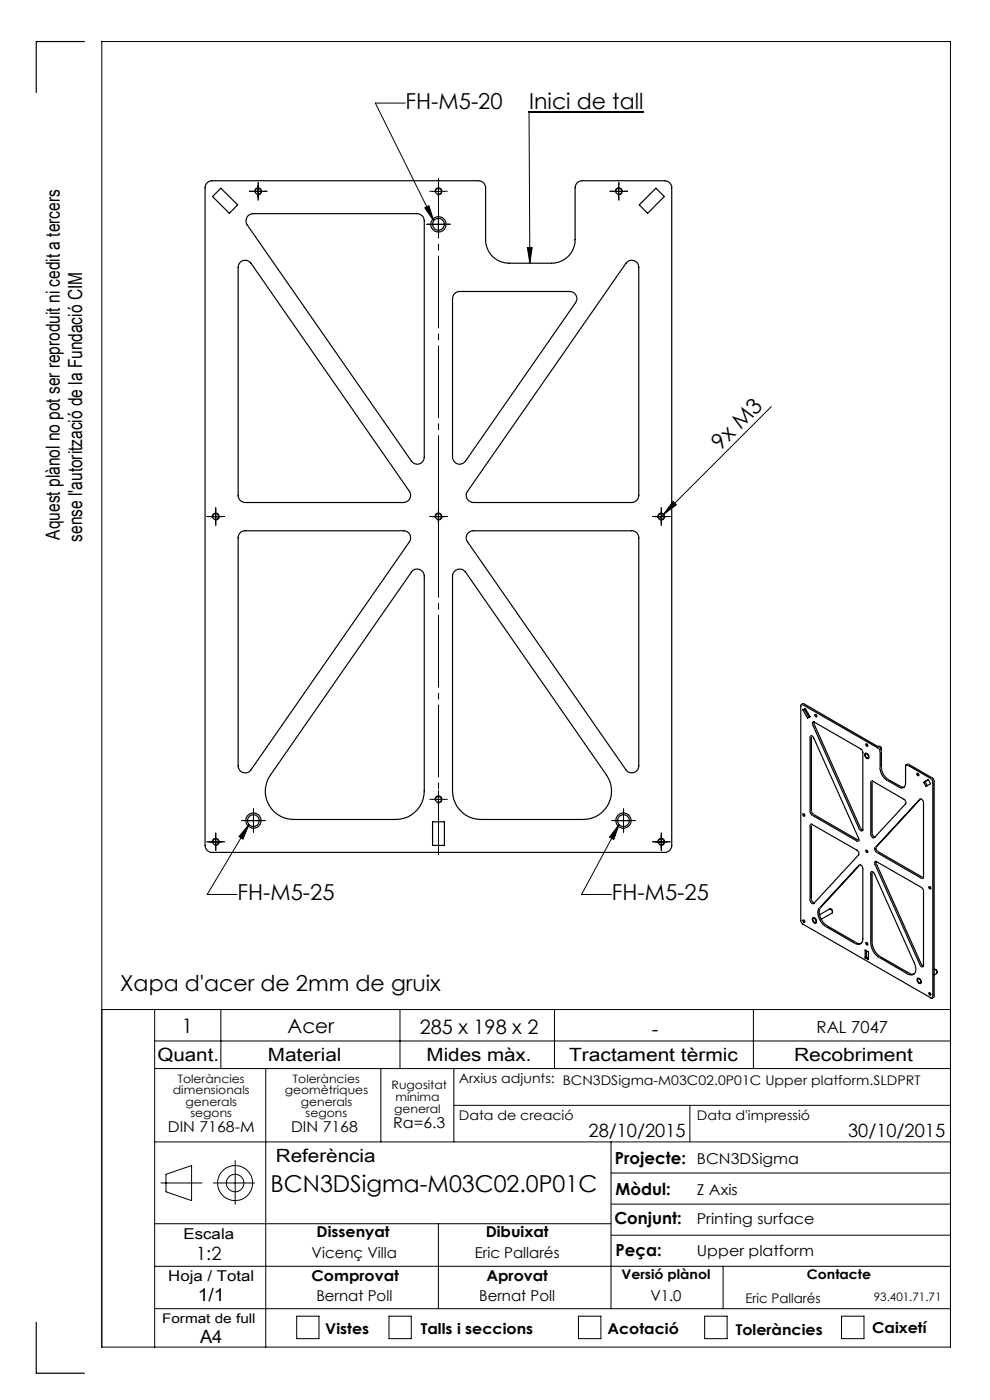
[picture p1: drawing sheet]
<svg xmlns="http://www.w3.org/2000/svg" width="210mm" height="297mm" viewBox="0 0 210 297" stroke-linecap="round" stroke-linejoin="round" font-family="sans-serif">
<g fill="none" stroke="#000" stroke-width=".21">
<path d="M54.8 39.3v2.5M86 21.9h-6.4l12.4 24.9M93 39.3v2.5M131.2 39.3v2.5M136.4 23.7h-24.2l.2 32.1M53.5 40.6h2.5M54 40.8a.75 .75 0 0 1 .7-1 .75 .75 0 0 1 .8 .8 .75 .75 0 0 1-1 .7M90.1 44.1l.9-.5 1 3.2zM91.8 47.6h2.5M91.8 40.6h2.5M92.3 40.8a.74 .74 0 0 1 .6-.9 .74 .74 0 0 1 .8 .8 .74 .74 0 0 1-.9 .6M93 46.4v2.5"/>
<path d="M111.9 52.5h1l-.5 3.3zM130 40.6h2.5M130.5 40.8a.75 .75 0 0 1 .7-1 .75 .75 0 0 1 .8 .8 .75 .75 0 0 1-.9 .7M163.6 86.3l-23.9 23.8M44.5 109.6h2.5M45 109.8a.75 .75 0 0 1 .7-1 .75 .75 0 0 1 .8 .9 .75 .75 0 0 1-1 .6M45.8 108.3v2.5M91.8 109.6h2.5M92.3 109.8a.74 .74 0 0 1 .6-.9 .74 .74 0 0 1 .8 .8 .74 .74 0 0 1-.9 .6M93 108.3v2.5M139 109.6h2.5M139.5 109.8a.75 .75 0 0 1 .7-1 .75 .75 0 0 1 .8 .9 .75 .75 0 0 1-.9 .6"/>
<path d="M140.3 108.3v2.5M142.8 106.4l.7 .7-2.7 2zM172.9 151.6a.26 .26 0 0 1 .3 .1 .26 .26 0 0 1-.2 .4zM183.7 157.8a.26 .26 0 0 1 .3 .2 .26 .26 0 0 1-.1 .3zM44.5 178.6h2.5M45 178.8a.75 .75 0 0 1 .7-1 .75 .75 0 0 1 .8 .9 .75 .75 0 0 1-1 .6M45.8 177.3v2.5M52.5 174.1h2.5M52.8 174.9l-1.3 3.1-.8-.5zM52.8 174.9l-8.8 14.9h6.3M53.8 172.9v2.4M91.8 169.6h2.5"/>
<path d="M92.3 169.8a.75 .75 0 0 1 .6-1 .75 .75 0 0 1 .9 .9 .75 .75 0 0 1-1 .6M93 168.3v2.5M131 174.1h2.5M131.3 174.9l-1.1 3.2-.9-.5zM131.3 174.9l-7.9 14.9h6.3M132.3 172.9v2.4M139 178.6h2.5M139.5 178.8a.75 .75 0 0 1 .7-1 .75 .75 0 0 1 .8 .9 .75 .75 0 0 1-.9 .6M140.3 177.3v2.5M170.3 172.6a.26 .26 0 0 1 .4 .2 .26 .26 0 0 1-.2 .3zM194.6 164a.26 .26 0 0 1 .3 .2 .26 .26 0 0 1-.3 .3zM170.4 195.2a.26 .26 0 0 1 .3 .1 .26 .26 0 0 1-.2 .3l-.2-.2z"/>
<path d="M183.7 180.4a.26 .26 0 0 1 .3 .1 .26 .26 0 0 1-.1 .4zM183.8 199.9l.3 .4a.25 .25 0 0 1-.4 0 .25 .25 0 0 1 0-.3zM197.1 188.1a.25 .25 0 0 1 .3 .1 .25 .25 0 0 1-.2 .4zM21.6 214.2h180M32.8 214.2v71.6M46.8 214.2v12.5M84.8 214.2v12.5M117.6 214.2v12.5M159.8 214.2v12.5M197.1 210.6l.3 .3a.26 .26 0 0 1-.4 .1 .26 .26 0 0 1 .1-.4zM32.8 220.8h168.8M32.8 226.7h168.8"/>
<path d="M56.4 226.7v59.1M80.8 226.7v15.5M96.3 226.7v15.5M96.3 234.5h105.3M146.3 234.5v7.7M32.8 259.6h96.8M32.8 242.2h168.8M34.1 251h8.8M35.2 249.1l5.4-1.8v7.4l-5.4-1.9zM45.3 251h8.7M49.9 246.2v9.3M93 259.6v18"/>
<path d="M129.6 242.2v35.4M129.6 255.4h72M129.6 248.8h72M32.8 277.6h168.8M32.8 268.6h168.8M62.9 279.2h4.8v4.8h-4.8zM82.5 279.2h4.7v4.8h-4.7zM122.7 279.2h4.8v4.8h-4.8zM129.6 262h72M149.5 279.2h4.7v4.8h-4.7zM153.4 268.6v9M178.5 279.2h4.8v4.8h-4.8z"/>
<path d="M21.6 285.8h180v-277h-180v277"/>
<circle cx="49.9" cy="251" r="3.7"/>
<circle cx="49.9" cy="251" r="1.86"/>
</g>
<path d="M93 181.3v-143.5" fill="none" stroke="#000" stroke-width=".21" stroke-dasharray="15.2 1.3 1.3 1.3" stroke-dashoffset="2.5"/>
<g fill="none" stroke="#000" stroke-width=".25">
<path d="M17.9 8.8h-10.2v10.8M44 38.8l.4-.4 .6-.1h56.5a1.51 1.51 0 0 1 1.5 1.5v11a4.9 4.9 0 0 0 5 5h9a4.9 4.9 0 0 0 5-5v-11a1.51 1.51 0 0 1 1.5-1.5h17.5a1.45 1.45 0 0 1 1.5 1.5v139.5a1.45 1.45 0 0 1-1.5 1.5h-96a1.51 1.51 0 0 1-1.5-1.5v-139.5l.1-.5zM45.1 41.7l1.7-1.8 3.6 3.6-1.8 1.8zM50.8 55.8a1.51 1.51 0 0 1 2.4 0l33.7 48.4a1.53 1.53 0 0 1-1.3 2.4h-33.6a1.51 1.51 0 0 1-1.5-1.5v-48.4zM52.6 45.8l1.1-.5h34.8a1.51 1.51 0 0 1 1.5 1.5v50.2a1.48 1.48 0 0 1-1 1.4 1.48 1.48 0 0 1-1.7-.6l-34.9-50.1a1.54 1.54 0 0 1 .2-1.9zM132.8 55.8a1.5 1.5 0 0 1 1.7-.5 1.5 1.5 0 0 1 1 1.4v48.4a1.57 1.57 0 0 1-1.5 1.5h-33.6a1.5 1.5 0 0 1-1.2-2.4zM135.6 43.5l3.5-3.6 1.8 1.8-3.5 3.6zM96.7 62.1l.8-.3h23.4a1.5 1.5 0 0 1 1.2 2.4l-23.4 33.6a1.5 1.5 0 0 1-1.6 .6 1.5 1.5 0 0 1-1.1-1.4v-33.6l.2-.9zM50.9 113l.8-.4h33.9a1.49 1.49 0 0 1 1.3 2.3l-33.7 48.4a1.49 1.49 0 0 1-1.6 .6 1.49 1.49 0 0 1-1.1-1.4v-48.7zM99.3 113.1l.7-.5h.4h33.6a1.51 1.51 0 0 1 1.5 1.5v48.4a1.5 1.5 0 0 1-1 1.4 1.5 1.5 0 0 1-1.7-.6l-33.6-48.4a1.42 1.42 0 0 1 .1-1.8zM87.6 121a1.52 1.52 0 0 1 2.4 1.2v45.6a6 6 0 0 1-6 6h-21.7a6 6 0 0 1-4.9-9.4zM96.3 121.3a1.51 1.51 0 0 1 2.4 .1l30 43a6 6 0 0 1-5 9.4h-21.7a6 6 0 0 1-6-6v-45.6z"/>
<path d="M169.9 149.5h.4l16.1 9.3 .3 .5v3.8a3.2 3.2 0 0 0 1.4 2.4l2.6 1.5a.86 .86 0 0 0 1 .1 .86 .86 0 0 0 .4-.9v-3.6a.25 .25 0 0 1 .1-.3 .25 .25 0 0 1 .3 0l4.9 2.9 .5 .6v45.8l-.2 .2-27.5-15.8-.3-.4zM170 149.5l.6-.2 16.1 9.3 .3 .6v3.7a3.2 3.2 0 0 0 1.4 2.4l2.8 1.6 .6 .1M170.6 150.5l-.3 .1M170.6 150.5l1 1.7M170.8 150.3l-.5 .3M170.8 150.3l1 1.7-.5 .4-1-1.8M170.8 150.3l-.2 .2M171.9 156.1h.4l.2 .3 9.6 21.5a.33 .33 0 0 1 .1 .4 .33 .33 0 0 1-.4 .1l-9.5-5.5-.4-.4zM172.2 156.1v16.3l.3 .3 9.7 5.6M172.4 153.2l.2-.1 10 5.8 .3 .3 .1 16.8a.4 .4 0 0 1-.5 .3 .4 .4 0 0 1-.3-.5l-9.9-22.2zM172.6 153.1v.4l9.9 22.2 .5 .4M172.9 151.7l.3 .1v.2l-.3-.1z"/>
<path d="M183.5 159.8a.67 .67 0 0 1 .7 .4 .67 .67 0 0 1-.1 .7 .86 .86 0 0 1-.6-1.1zM183.6 159.9a.53 .53 0 0 1 .5 .3 .53 .53 0 0 1 0 .6 .58 .58 0 0 1-.5-.9zM183.7 157.9l.1-.1a.23 .23 0 0 1 .2 .2 .23 .23 0 0 1-.1 .3zM186.3 158.4a.55 .55 0 0 1 .5 .1 .55 .55 0 0 1 .2 .6M186.6 158.4l.4 .6M91.8 174.3h2.5v5h-2.5zM170.4 172.7v-.1a.23 .23 0 0 1 .3 .2 .23 .23 0 0 1-.2 .3zM171.9 174.9h.4l9.5 5.5a.78 .78 0 0 1 .3 1l-9.5 10.3a.64 .64 0 0 1-.8-.7zM172.2 174.8l-.1 16 .2 .5 .4 .3M184.8 165.8l.3-.1 6.7 3.9a.76 .76 0 0 1 .3 .9l-6.6 7.2a.64 .64 0 0 1-.8-.7zM185 165.7v11.1l.2 .5 .4 .3M192.2 162.3l.5-.2 5.1 3 .4 .5v45.8l-.5 .3"/>
<path d="M194.5 164.1a.21 .21 0 0 1 .3 .1 .21 .21 0 0 1-.1 .3zM195.1 169.5a.7 .7 0 0 1 .8 .8l-.1 16h-.3l-9.6-5.5a.87 .87 0 0 1-.3-.9zM195.3 169.5l-9.4 10.2a.83 .83 0 0 0 .3 1l9.7 5.5M196.2 165.8l-.3 .2M196.2 165.8l.5 .9M196.9 165.4l-1 .6M196.9 165.4l.5 .9-1 .5-.5-.8M196.9 165.4l-.7 .4M170.4 195.2a.23 .23 0 0 1 .3 .2 .23 .23 0 0 1-.2 .2l-.2-.3zM172.4 194.7a.67 .67 0 0 1 .7 .4 .67 .67 0 0 1-.1 .8 .83 .83 0 0 1-.6-1.2zM172.5 194.9a.48 .48 0 0 1 .5 .2 .48 .48 0 0 1-.1 .6 .64 .64 0 0 1-.4-.8zM173.8 194.1l2.2-1.3a.57 .57 0 0 1 .5 .9l-2.3 1.3"/>
<path d="M176.2 192.9l.4 .6M182.2 183.5a.63 .63 0 0 1 .8 .8v14.8a1.03 1.03 0 0 1-.5 1.1 1.03 1.03 0 0 1-1.2-.1l-6.1-3.5a3.3 3.3 0 0 1-1.5-3.7zM182.5 183.4l-8.4 9.1a2.84 2.84 0 0 0 .9 3.5l6.9 4.1h.8M183.8 180.4a.25 .25 0 0 1 .2 .2 .25 .25 0 0 1-.1 .2l-.2-.2zM184.8 185h.3l.4 .4 8.5 18.9a1.73 1.73 0 0 1-.5 2.5l-1-.2-6.1-3.5a3.9 3.9 0 0 1-1.7-3zM185 184.9v15.1a3.9 3.9 0 0 0 1.7 2.9l6.4 3.7h.8M185.6 182.8l.2-.1 9.7 5.6 .3 .4 .1 16.1a.4 .4 0 0 1-.5 .3 .4 .4 0 0 1-.3-.5l-9.5-21.2zM185.8 182.7l.1 .5 9.5 21.3 .5 .5M197.1 188.1h.1a.25 .25 0 0 1 .2 .2 .25 .25 0 0 1-.1 .3zM183.5 201.5l.7 .5v1.6l-.7-.4zM183.7 200h.1a.21 .21 0 0 1 .2 .2 .21 .21 0 0 1-.1 .2zM183.8 203l-.3 .2"/>
<path d="M183.8 201.7v1.3M183.8 203l.4 .3M194.6 207.6a.67 .67 0 0 1 .7 .3 .67 .67 0 0 1-.1 .8 .8 .8 0 0 1-.6-1.1zM194.6 207.7a.45 .45 0 0 1 .6 .2 .45 .45 0 0 1-.1 .6l-.4-.3zM197.1 210.6h.1a.25 .25 0 0 1 .2 .2 .25 .25 0 0 1-.1 .3l-.2-.2zM198.2 205.6a.59 .59 0 0 1 .5 .9l-.5 .3M198.2 205.6v.1M198.4 205.7l.3 .2 .1 .4M7.7 280.5v10.8h10.2"/>
<circle cx="54.8" cy="40.6" r=".63"/>
<circle cx="93" cy="47.6" r="1.26"/>
<circle cx="93" cy="40.6" r=".63"/>
<circle cx="93" cy="47.6" r="1.62"/>
<circle cx="131.2" cy="40.6" r=".62"/>
<circle cx="45.8" cy="109.6" r=".63"/>
<circle cx="93" cy="109.6" r=".63"/>
<circle cx="140.2" cy="109.6" r=".62"/>
<circle cx="45.8" cy="178.6" r=".63"/>
<circle cx="53.7" cy="174.1" r="1.63"/>
<circle cx="53.7" cy="174.1" r="1.25"/>
<circle cx="93" cy="169.6" r=".63"/>
<circle cx="132.2" cy="174.1" r="1.63"/>
<circle cx="132.2" cy="174.1" r="1.25"/>
<circle cx="140.2" cy="178.6" r=".62"/>
</g>
<g fill="none" stroke="#000" stroke-width=".21" stroke-dasharray="15.2 1.3 1.3 1.3">
<path d="M54.8 39.3v-.6M93 39.3v-.6M131.3 39.3v-.6M53.5 40.6h-.6M54.8 41.8v.6M56 40.6h.6M91.8 47.6h-1.3M91.8 40.6h-.7M93 46.3v-1.2M93 48.8v1.3M93 41.8v.6M94.3 47.6h1.2"/>
<path d="M94.3 40.6h.6M130 40.6h-.6M131.3 41.8v.6M132.5 40.6h.6M44.5 109.6h-.6M45.8 108.3v-.6M45.8 110.8v.6M47 109.6h.6M91.8 109.6h-.7M93 108.3v-.6M93 110.8v.6M94.3 109.6h.6"/>
<path d="M139 109.6h-.6M140.3 108.3v-.6M140.3 110.8v.6M141.5 109.6h.6M44.5 178.6h-.6M45.8 177.3v-.6M45.8 179.8v.6M47 178.6h.6M52.5 174.1h-1.2M53.8 172.8v-1.2M53.8 175.3v1.3M55 174.1h1.3"/>
<path d="M91.8 169.6h-.7M93 168.3v-.6M93 170.8v.6M94.3 169.6h.6M131 174.1h-1.2M132.3 172.8v-1.2M132.3 175.3v1.3M133.5 174.1h1.3M139 178.6h-.6M140.3 177.3v-.6M140.3 179.8v.6M141.5 178.6h.6"/>
</g>
<g fill="#000">
<path d="M142.8 106.4l.7 .7-2.7 2z"/>
<path d="M111.9 52.5h1l-.5 3.3zM131.3 174.9l-1.1 3.2-.9-.5zM52.8 174.9l-1.3 3.1-.8-.5zM90.1 44.1l.9-.5 1 3.2z"/>
</g>
<g fill="none" stroke="#808080" stroke-width=".21" stroke-dasharray="6.3 1.3 1.3 1.3 1.3 1.3">
<path d="M170.6 149.3l-.3 .2M172.2 156.2l-.3 .2M172.7 153.6l-.3 .1M186.3 158.7l.3-.2M187 159.3l-.3 .1M171.9 172.2l.3-.2M172.2 175l-.3 .1M172.6 172.8l-.3 .1M181.8 178.4l.3-.2M182.3 175.8l.3-.2M184.7 177l.3-.2M185 165.8l-.3 .2"/>
<path d="M185.6 179.8l.3-.1M186.7 163l.3-.1M188.4 165.3l-.3 .2M190.7 167l.3-.2M192.8 162.1l-.3 .2M195.2 169.5h-.1M197.5 165.2l.2-.2M198.2 165.7l-.3 .2M171.9 190.9l.3-.1M173.8 192.7l.3-.2M175.5 196.4l-.3 .2M182.4 183.4l-.1 .1"/>
<path d="M185 185l-.3 .2M185.9 183.2l-.3 .1M186.3 180.7l-.3 .1M195.5 186.3l.3-.2M181.3 200.1l.3-.2M184.7 200.1l.3-.2M186.7 202.9l-.3 .1M192.6 206.6l.3-.2M195.1 204.6l.3-.1M197.9 211.5l.3-.2"/>
</g>
<text font-size="4.9" x="57.4" y="253">BCN3DSigma-M03C02.0P01C</text>
<g font-size="4.7">
<text x="86" y="23.1">FH-M5-20</text>
<text x="112.3" y="23.1">Inici de tall</text>
<text x="152.8" y="95.6" transform="rotate(-45 152.8 95.6)">9x M3</text>
<text x="50.4" y="191">FH-M5-25</text>
<text x="129.8" y="191">FH-M5-25</text>
<text x="25.5" y="210.2">Xapa d'acer de 2mm de gruix</text>
</g>
<g font-size="4.2">
<text x="38.6" y="219">1</text>
<text x="61" y="219.2">Acer</text>
<text x="89" y="219.4">285 x 198 x 2</text>
<text x="138.3" y="219.7">-</text>
</g>
<g font-size="4.1">
<text x="12.7" y="114.5" transform="rotate(-90 12.7 114.5)">Aquest plànol no pot ser reproduit ni cedit a tercers</text>
<text x="17.4" y="114.9" transform="rotate(-90 17.4 114.9)">sense l'autorització de la Fundació CIM</text>
</g>
<g font-size="3.9">
<text x="33.4" y="225">Quant.</text>
<text x="56.8" y="225">Material</text>
<text x="90.5" y="225">Mides màx.</text>
<text x="120.7" y="225">Tractament tèrmic</text>
<text x="168.4" y="225">Recobriment</text>
<text x="124.8" y="241.3">28/10/2015</text>
<text x="179.9" y="241.3">30/10/2015</text>
<text x="58.5" y="246.5">Referència</text>
<text x="41.6" y="267.2">1:2</text>
<text x="41.9" y="276.1">1/1</text>
<text x="42.4" y="284.9">A4</text>
</g>
<g font-size="3.5">
<text x="173.2" y="219.2">RAL 7047</text>
<text x="130.5" y="246.8">Projecte:</text>
<text x="130.6" y="253.4">Mòdul:</text>
<text x="130.3" y="259.8">Conjunt:</text>
<text x="130.6" y="266.4">Peça:</text>
</g>
<g font-size="3.2">
<text x="83.4" y="239.3">Ra=6.3</text>
<text x="35.6" y="240.1">DIN 7168-M</text>
<text x="61.7" y="240.1">DIN 7168</text>
<text x="147.8" y="246.8">BCN3DSigma</text>
<text x="147.8" y="253.4">Z Axis</text>
<text x="38.9" y="262.9">Escala</text>
<text x="67.2" y="262.5">Dissenyat</text>
<text x="103" y="262.5">Dibuixat</text>
<text x="147.8" y="259.8">Printing surface</text>
<text x="66.1" y="266.8">Vicenç Villa</text>
<text x="100.7" y="266.8">Eric Pallarés</text>
<text x="147.8" y="266.4">Upper platform</text>
<text x="35.7" y="271.7">Hoja / Total</text>
<text x="66.1" y="271.7">Comprovat</text>
<text x="103.2" y="271.7">Aprovat</text>
<text x="67.1" y="276.1">Bernat Poll</text>
<text x="101.6" y="276.1">Bernat Poll</text>
<text x="138" y="276.1">V1.0</text>
<text x="69" y="283.1">Vistes</text>
<text x="89.3" y="283.1">Talls i seccions</text>
<text x="128.8" y="283.1">Acotació</text>
<text x="156.1" y="283.2">Toleràncies</text>
<text x="185" y="282.8">Caixetí</text>
</g>
<g font-size="2.8">
<text x="97.3" y="229.6">Arxius adjunts: BCN3DSigma-M03C02.0P01C Upper platform.SLDPRT</text>
<text x="97.3" y="237.7">Data de creació</text>
<text x="147.8" y="237.7">Data d'impressió</text>
<text x="131.8" y="271.4">Versió plànol</text>
<text x="171.2" y="271.4">Contacte</text>
<text x="34.4" y="280.7">Format de full</text>
<text x="158.1" y="276.3">Eric Pallarés</text>
</g>
<g font-size="2.5">
<text x="36.7" y="232.1">dimensionals</text>
<text x="37.7" y="229.6">Toleràncies</text>
<text x="60.4" y="232.1">geomètriques</text>
<text x="62.1" y="229.6">Toleràncies</text>
<text x="83.1" y="231">Rugositat</text>
<text x="83.9" y="233.5">mínima</text>
<text x="39.4" y="234.6">generals</text>
<text x="40.4" y="237.1">segons</text>
<text x="63.8" y="234.6">generals</text>
<text x="64.8" y="237.1">segons</text>
<text x="83.6" y="236.2">general</text>
<text x="185.4" y="276.1">93.401.71.71</text>
</g>
</svg>
